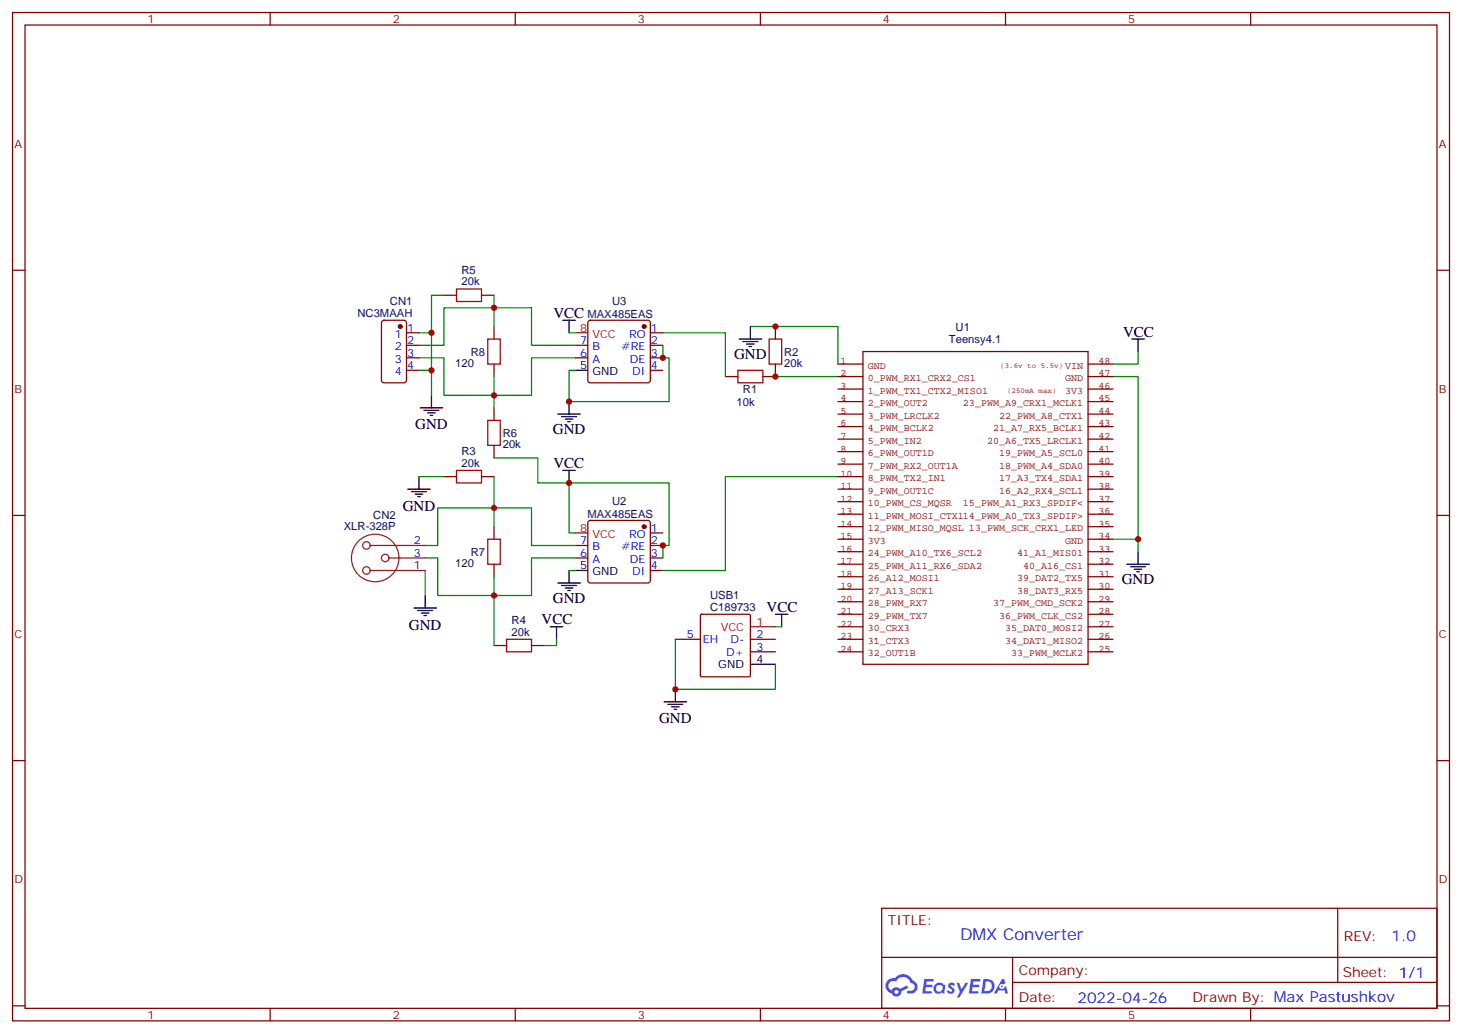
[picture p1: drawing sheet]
<svg xmlns="http://www.w3.org/2000/svg" width="412mm" height="292mm" viewBox="0 0 412 292" stroke-linecap="round" stroke-linejoin="round" font-family="sans-serif">
<g fill="none" stroke="#870000" stroke-width=".35">
<path d="M3.5 3.5h405.4v284.4h-405.4zM7.1 7.1h398.2v277.2h-398.2zM76.2 3.5v3.6M145.3 3.5v3.6M214.5 3.5v3.6M283.6 3.5v3.6M352.8 3.5v3.6M3.5 76.2h3.6M405.3 76.2h3.6M3.5 145.3h3.6M405.3 145.3h3.6M3.5 214.5h3.6"/>
<path d="M405.3 214.5h3.6M248.7 256.1h156.6v28.2h-156.6zM377.3 256.1v20.9M248.7 270h156.5M285.6 277h119.6M285.6 270v14.1M3.5 283.6h3.6M76.2 284.3v3.6M145.3 284.3v3.6M214.5 284.3v3.6M283.6 284.3v3.6M352.8 284.3v3.6"/>
<path d="M405.3 283.6h3.6"/>
</g>
<g fill="#5487ff">
<path d="M267.7 277.3a1.22 1.22 0 0 1 1.7 .3l-.4 .5a.47 .47 0 0 0-.3-.4 .47 .47 0 0 0-.5 .2v.2a1.23 1.23 0 0 1 .8 1.9 1.44 1.44 0 0 1-2-.3l.5-.5 .7 .4a.29 .29 0 0 0 .3-.3 .29 .29 0 0 0-.2-.3 1.04 1.04 0 0 1-.6-1.7z"/>
<path d="M260.7 276h2.4l.3 .2-.2 .5-1.8 .1-.1 .8h1.5l.3 .4-.3 .4h-1.6l-.2 1.1h1.7l.2 .3-.2 .3-2.6 .1z"/>
<path d="M273.8 276h2.4l.3 .2-.1 .5-1.8 .1-.2 .8h1.6l.3 .4-.4 .4h-1.6l-.1 1.1h1.7l.2 .3-.2 .3-2.6 .1z"/>
<path d="M282.6 276.1h.7l.3 1.2-.6 .3a.69 .69 0 0 0-1 .3 .69 .69 0 0 0 .4 1 .69 .69 0 0 0 .9-.7l.5-.2 .6 2.2h-.8l-.2-.9h-1.8l-.5 .9h-.8z"/>
<path d="M269.8 277.1h.8l.6 1.8 1.1-1.8h.9l-2.6 4.2h-.8l.9-1.5z"/>
<path d="M277.4 276.1l-.6 4.1h1.3a2.11 2.11 0 0 0 2.5-2.1 2.11 2.11 0 0 0-2.5-2zM278.1 276.8a1.39 1.39 0 0 1 1.7 1.4 1.39 1.39 0 0 1-1.8 1.3h-.3z"/>
<path d="M263.7 277.7a1.54 1.54 0 0 0-.1 2.1 1.54 1.54 0 0 0 2.2 .2l.6 .2 .3-2.3-.2-.2-.4-.1a1.49 1.49 0 0 0-2.4 .1zM264 278.7a.94 .94 0 0 1 1.8 0 .94 .94 0 0 1-1.8 0z"/>
<path d="M250.4 276.4a2.18 2.18 0 0 0 1.1 3.7 1.44 1.44 0 0 0 1.6 1 1.44 1.44 0 0 0 1.2-1.5l2-1-.5-.8-1.9 1a1.47 1.47 0 0 0-2.4 .4 1.39 1.39 0 0 1-.7-1.9 1.39 1.39 0 0 1 2-.5 2.12 2.12 0 0 1 2.2-1.3 2.12 2.12 0 0 1 1.9 1.7 1.14 1.14 0 0 1 1.1 1.4 1.14 1.14 0 0 1-1.7 .8 .43 .43 0 0 0-.5 .3 .43 .43 0 0 0 .4 .5 1.98 1.98 0 0 0 2.5-1.2 1.98 1.98 0 0 0-1.2-2.5 3.1 3.1 0 0 0-5.3-.7l-.9 .1zM252.3 279.7a.55 .55 0 0 1 1.1 0 .55 .55 0 0 1-1.1 0z"/>
<circle cx="282.6" cy="278.1" r=".26"/>
</g>
<g fill="none" stroke="#870000" stroke-width=".35">
<path d="M107.8 90.5l.5-.2h5.6l.7 .4 .1 16.5-.5 .7-5.9 .1-.6-.5-.1-16.5zM114.7 93.8h3.5M114.7 97.4h3.5M125.2 83.3h3.6M135.8 83.3h3.5M139.3 92.1v3.5M162.3 97.4h3.5M166 90.5l.5-.2h16.2l.5 .2 .2 .5v16.2l-.2 .5-.5 .3h-16.2l-.5-.3-.2-.5v-16.2zM183.4 93.8h3.6M183.4 97.4h3.6M218.7 92.1v3.5M114.7 100.9h3.5"/>
<path d="M114.7 104.4h3.5M139.3 102.7v3.5M139.3 115v3.5M162.3 100.9h3.5M183.4 100.9h3.6M183.4 104.4h3.6M204.6 106.2h3.5M218.7 102.7v3.5h-3.5M125.2 134.4h3.6M135.8 134.4h3.5M139.3 125.6v3.5M139.3 148.5v3.5"/>
<path d="M139.3 159.1v3.5M162.3 153.8h3.5M162.3 157.3h3.5M166 147l.5-.2h16.2l.5 .2 .2 .5v16.2l-.2 .5-.5 .2h-16.2l-.5-.2-.2-.5v-16.2zM183.4 150.3h3.6M183.4 153.8h3.6M183.4 157.3h3.6M183.4 160.9h3.6M197.6 173.4l.3-.2h13.4l.3 .2 .1 17.1-.2 .3-13.6 .1-.3-.2zM139.3 182h3.6M149.9 182h3.6M190.5 180.3h7.1"/>
<path d="M211.7 180.3h7M211.7 183.8h7"/>
</g>
<g fill="#870000" stroke="#870000" stroke-width=".35">
<circle cx="181.7" cy="148.5" r=".53"/>
<circle cx="181.7" cy="92.1" r=".53"/>
<circle cx="112.9" cy="92.1" r=".53"/>
</g>
<g fill="none" stroke="#000" stroke-width=".35">
<path d="M158.7 90.3h3.6M160.5 90.3v3.5M208.5 95.6h6.3M209.5 96.3h4.3M210.6 97h2.1M211.3 97.7h.7M211.7 92.1v3.5M319.3 95.6h3.5M321 95.6v3.5M118.5 115h6.4M119.6 115.7h4.2M120.6 116.4h2.2"/>
<path d="M121.4 117.1h.7M121.7 111.5v3.5M157.3 116.8h6.4M158.4 117.5h4.2M159.5 118.2h2.1M160.2 118.9h.7M160.5 113.2v3.6M162.3 104.4h3.5M115 137.9h6.4M116.1 138.6h4.2M117.1 139.3h2.1M118.2 134.4v3.5"/>
<path d="M158.7 132.6h3.6M160.5 132.6v3.6M117.8 140.1h.7M317.9 159.1h6.3M318.9 159.8h4.2M321 155.6v3.5M116.8 171.4h6.3M117.8 172.2h4.3M118.9 172.9h2.1M119.6 173.6h.7M119.9 167.9v3.5M155.2 176.7h3.5"/>
<path d="M157 176.7v3.6M157.3 164.4h6.4M158.4 165.1h4.2M159.5 165.8h2.1M160.2 166.5h.7M160.5 160.9v3.5M162.3 160.9h3.5M218.7 173.2h3.5M220.5 173.2v3.5M320 160.5h2.1M320.7 161.2h.7M187.3 197.9h6.4"/>
<path d="M188.4 198.6h4.2M189.4 199.3h2.2M190.5 194.4v3.5M211.7 187.3h7M190.1 200h.8"/>
</g>
<path d="M162.3 93.8h3.5M162.3 150.3h3.5M211.7 176.7h7" fill="none" stroke="#f00" stroke-width=".35"/>
<g fill="none" stroke="#008700" stroke-width=".35">
<path d="M118.2 93.8h3.5v10.6h-3.5M125.2 83.3h-3.5v10.5M139.3 92.1v-5.3h10.6v10.6h12.4M139.3 83.3v3.5h-14.1v10.6h-7M160.5 93.8h1.8M187 97.4v3.5h1.7v12.3h-28.2v-8.8h1.8M187 93.8h17.6v12.4M211.7 92.1h24.7v10.6M321 99.1v3.6h-7M118.2 100.9h7v10.6h14.1v3.5M121.7 104.4v7.1M162.3 100.9h-12.4v10.6h-10.6v-5.3"/>
<path d="M218.7 106.2h17.7M314 106.2h7v49.4M118.2 134.4h7M139.3 134.4v8.8h-15.8v10.6h-3.6M139.3 129.1h12.4v7.1h8.8M160.5 136.2h28.2v17.6h-1.7v3.5M160.5 136.2v14.1h1.8M236.4 134.4h-31.8v26.5h-17.6M119.9 157.3h3.6v10.6h15.8v14.1M139.3 148.5v-5.3h10.6v10.6h12.4M162.3 157.3h-12.4v10.6h-10.6v-5.3M314 152h7"/>
<path d="M119.9 160.9v7M160.5 160.9h1.8M218.7 176.7h1.8M157 180.3v1.7h-3.5M190.5 180.3v14.1h28.2v-7.1"/>
</g>
<path d="M128.8 81.5h7v3.5h-7zM137.6 95.6h3.5v7.1h-3.5zM217 95.6h3.5v7.1h-3.5zM137.6 118.5h3.5v7.1h-3.5zM208.1 104.4h7.1v3.6h-7.1zM128.8 132.6h7v3.6h-7zM137.6 152h3.5v7.1h-3.5zM142.9 180.3h7v3.5h-7z" fill="none" stroke="#a10000" stroke-width=".35"/>
<g fill="none" stroke="#8c2424" stroke-width=".35">
<path d="M104.4 153.8h15.5M109.7 157.3h10.2M104.4 160.9h15.5"/>
<circle cx="103.4" cy="153.8" r="1.06"/>
<circle cx="105.8" cy="157.3" r="6.7"/>
<circle cx="108.7" cy="157.3" r="1.06"/>
<circle cx="103.4" cy="160.9" r="1.06"/>
</g>
<g fill="none" stroke="#850000" stroke-width=".35">
<path d="M243.4 99.1h63.5v88.2h-63.5zM236.4 116.8h7M236.4 113.2h7M236.4 109.7h7M236.4 106.2h7M236.4 102.7h7M306.9 116.8h7.1M306.9 113.2h7.1M306.9 109.7h7.1M306.9 106.2h7.1M306.9 102.7h7.1M236.4 134.4h7"/>
<path d="M236.4 137.9h7M236.4 130.9h7M236.4 127.4h7M236.4 123.8h7M236.4 120.3h7M306.9 134.4h7.1M306.9 137.9h7.1M306.9 130.9h7.1M306.9 127.4h7.1M306.9 123.8h7.1M306.9 120.3h7.1M236.4 141.5h7"/>
<path d="M236.4 145h7M236.4 148.5h7M236.4 152h7M236.4 155.6h7M236.4 159.1h7M306.9 141.5h7.1M306.9 145h7.1M306.9 148.5h7.1M306.9 152h7.1M306.9 155.6h7.1M306.9 159.1h7.1M236.4 162.6h7"/>
<path d="M236.4 166.2h7M236.4 169.7h7M236.4 173.2h7M236.4 176.7h7M306.9 162.6h7.1M306.9 166.2h7.1M306.9 169.7h7.1M306.9 173.2h7.1M306.9 176.7h7.1M236.4 180.3h7M236.4 183.8h7M246.9 180.3h.1"/>
<path d="M306.9 180.3h7.1M306.9 183.8h7.1"/>
</g>
<g fill="#c00">
<circle cx="160.5" cy="136.2" r=".88"/>
<circle cx="187" cy="153.8" r=".88"/>
<circle cx="160.5" cy="113.2" r=".88"/>
<circle cx="187" cy="100.9" r=".88"/>
<circle cx="321" cy="152" r=".88"/>
<circle cx="218.7" cy="92.1" r=".88"/>
<circle cx="218.7" cy="106.2" r=".88"/>
<circle cx="121.7" cy="104.4" r=".88"/>
<circle cx="139.3" cy="167.9" r=".88"/>
<circle cx="139.3" cy="143.2" r=".88"/>
<circle cx="190.5" cy="194.4" r=".88"/>
<circle cx="139.3" cy="86.8" r=".88"/>
<circle cx="139.3" cy="111.5" r=".88"/>
<circle cx="121.7" cy="93.8" r=".88"/>
</g>
<text font-size="4.6" fill="#00f" x="270.8" y="265.1">DMX Converter</text>
<g font-size="4.2">
<text x="156.1" y="89.6">VCC</text>
<text x="316.8" y="94.9">VCC</text>
<text x="207.1" y="101.2">GND</text>
<text x="117.1" y="121.1">GND</text>
<text x="156" y="122.4">GND</text>
<text x="156.1" y="131.9">VCC</text>
<text x="113.6" y="144">GND</text>
<text x="316.4" y="164.7">GND</text>
<text x="156" y="170">GND</text>
<text x="216.3" y="172.5">VCC</text>
<text x="115.4" y="177.5">GND</text>
<text x="152.8" y="176">VCC</text>
<text x="185.9" y="204">GND</text>
</g>
<g font-size="4.2" fill="#00f">
<text x="392.5" y="265.4">1.0</text>
<text x="304" y="282.7">2022-04-26</text>
</g>
<g font-size="3.9" fill="#800">
<text x="250.5" y="260.7">TITLE:</text>
<text x="379.1" y="265.4">REV:</text>
<text x="287.4" y="274.9">Company:</text>
<text x="378.7" y="275.5">Sheet: 1/1</text>
<text x="287.4" y="282.6">Date:</text>
<text x="336.4" y="282.7">Drawn By: Max Pastushkov</text>
</g>
<g font-size="3.2" fill="#800">
<text x="41.6" y="6.5">1</text>
<text x="110.8" y="6.5">2</text>
<text x="179.9" y="6.5">3</text>
<text x="249.1" y="6.5">4</text>
<text x="318.2" y="6.5">5</text>
<text x="4.1" y="41.6">A</text>
<text x="405.9" y="41.6">A</text>
<text x="4.1" y="110.8">B</text>
<text x="405.9" y="110.8">B</text>
<text x="4.1" y="179.9">C</text>
<text x="405.9" y="179.9">C</text>
<text x="4.1" y="249.1">D</text>
<text x="405.9" y="249.1">D</text>
<text x="41.6" y="287.3">1</text>
<text x="110.8" y="287.3">2</text>
<text x="179.9" y="287.3">3</text>
<text x="249.1" y="287.3">4</text>
<text x="318.2" y="287.3">5</text>
</g>
<g font-size="3.2" fill="#000080">
<text x="130.2" y="77.3">R5</text>
<text x="130.2" y="80.4">20k</text>
<text x="100.8" y="89.3">NC3MAAH</text>
<text x="110" y="86">CN1</text>
<text x="165.7" y="89.7">MAX485EAS</text>
<text x="172.7" y="86.1">U3</text>
<text x="269.5" y="93.2">U1</text>
<text x="132.8" y="100.3">R8</text>
<text x="221.2" y="100.3">R2</text>
<text x="267.7" y="96.7">Teensy4.1</text>
<text x="128.4" y="103.5">120</text>
<text x="221.2" y="103.4">20k</text>
<text x="209.6" y="110.9">R1</text>
<text x="207.8" y="114.4">10k</text>
<text x="141.8" y="123.2">R6</text>
<text x="130.2" y="131.6">20k</text>
<text x="130.2" y="128.4">R3</text>
<text x="141.8" y="126.4">20k</text>
<text x="172.7" y="142.5">U2</text>
<text x="97" y="149.5">XLR-328P</text>
<text x="105.3" y="146.4">CN2</text>
<text x="165.7" y="146.1">MAX485EAS</text>
<text x="128.4" y="159.9">120</text>
<text x="132.8" y="156.7">R7</text>
<text x="200.3" y="172.2">C189733</text>
<text x="200.3" y="168.9">USB1</text>
<text x="144.3" y="179.2">20k</text>
<text x="144.3" y="176.1">R4</text>
</g>
<g font-size="3.2" fill="#00f">
<text x="111.3" y="95.2">1</text>
<text x="114.8" y="93.5">1</text>
<text x="177.4" y="95.2">RO</text>
<text x="183.6" y="93.5">1</text>
<text x="111.3" y="98.8">2</text>
<text x="114.8" y="97">2</text>
<text x="114.8" y="100.5">3</text>
<text x="163.6" y="100.5">6</text>
<text x="163.6" y="97">7</text>
<text x="167.1" y="98.8">B</text>
<text x="175.3" y="98.8">#RE</text>
<text x="183.6" y="97">2</text>
<text x="183.6" y="100.5">3</text>
<text x="111.3" y="102.3">3</text>
<text x="111.3" y="105.8">4</text>
<text x="114.8" y="104.1">4</text>
<text x="167.1" y="102.3">A</text>
<text x="177.7" y="102.3">DE</text>
<text x="178.4" y="105.8">DI</text>
<text x="183.6" y="104.1">4</text>
<text x="183.6" y="149.9">1</text>
<text x="116.8" y="153.5">2</text>
<text x="163.6" y="153.5">7</text>
<text x="167.1" y="155.2">B</text>
<text x="175.3" y="155.2">#RE</text>
<text x="177.4" y="151.7">RO</text>
<text x="183.6" y="153.5">2</text>
<text x="116.8" y="160.5">1</text>
<text x="116.8" y="157">3</text>
<text x="163.6" y="157">6</text>
<text x="167.1" y="158.8">A</text>
<text x="177.7" y="158.8">DE</text>
<text x="183.6" y="157">3</text>
<text x="183.6" y="160.5">4</text>
<text x="178.4" y="162.3">DI</text>
<text x="193.8" y="179.9">5</text>
<text x="213.4" y="179.9">2</text>
<text x="198.3" y="181.3">EH</text>
<text x="204.9" y="184.9">D+</text>
<text x="206" y="181.3">D-</text>
<text x="213.4" y="183.4">3</text>
</g>
<g font-size="3.2" fill="#f00">
<text x="163.6" y="93.5">8</text>
<text x="167.1" y="95.2">VCC</text>
<text x="163.6" y="149.9">8</text>
<text x="167.1" y="151.7">VCC</text>
<text x="203.3" y="177.8">VCC</text>
<text x="213.4" y="176.4">1</text>
</g>
<g font-size="3.2">
<text x="163.6" y="104.1">5</text>
<text x="167.1" y="105.8">GND</text>
<text x="163.6" y="160.5">5</text>
<text x="167.1" y="162.3">GND</text>
<text x="202.6" y="188.4">GND</text>
<text x="213.4" y="187">4</text>
</g>
<g font-size="2.8" fill="#840000">
<text x="237.1" y="102.6">1</text>
<text x="237.1" y="106.2">2</text>
<text x="244.8" y="104">GND</text>
<text x="244.8" y="107.5">0_PWM_RX1_CRX2_CS1</text>
<text x="300.4" y="107.5">GND</text>
<text x="300.4" y="104">VIN</text>
<text x="309.9" y="106.2">47</text>
<text x="309.9" y="102.6">48</text>
<text x="237.1" y="109.7">3</text>
<text x="237.1" y="113.2">4</text>
<text x="244.8" y="111">1_PWM_TX1_CTX2_MISO1</text>
<text x="300.4" y="111">3V3</text>
<text x="309.9" y="113.2">45</text>
<text x="309.9" y="109.7">46</text>
<text x="237.1" y="116.7">5</text>
<text x="244.8" y="118.1">3_PWM_LRCLK2</text>
<text x="244.8" y="114.6">2_PWM_OUT2</text>
<text x="271.6" y="114.6">23_PWM_A9_CRX1_MCLK1</text>
<text x="281.8" y="118.1">22_PWM_A8_CTX1</text>
<text x="309.9" y="116.7">44</text>
<text x="237.1" y="120.3">6</text>
<text x="237.1" y="123.8">7</text>
<text x="244.8" y="121.6">4_PWM_BCLK2</text>
<text x="244.8" y="125.1">5_PWM_IN2</text>
<text x="278.4" y="125.1">20_A6_TX5_LRCLK1</text>
<text x="280.1" y="121.6">21_A7_RX5_BCLK1</text>
<text x="309.9" y="123.8">42</text>
<text x="309.9" y="120.3">43</text>
<text x="237.1" y="127.3">8</text>
<text x="237.1" y="130.8">9</text>
<text x="244.8" y="128.7">6_PWM_OUT1D</text>
<text x="281.8" y="128.7">19_PWM_A5_SCL0</text>
<text x="309.9" y="130.8">40</text>
<text x="309.9" y="127.3">41</text>
<text x="237.1" y="134.4">10</text>
<text x="237.1" y="137.9">11</text>
<text x="244.8" y="135.7">8_PWM_TX2_IN1</text>
<text x="244.8" y="132.2">7_PWM_RX2_OUT1A</text>
<text x="281.8" y="135.7">17_A3_TX4_SDA1</text>
<text x="281.8" y="132.2">18_PWM_A4_SDA0</text>
<text x="309.9" y="137.9">38</text>
<text x="309.9" y="134.4">39</text>
<text x="237.1" y="141.4">12</text>
<text x="244.8" y="139.3">9_PWM_OUT1C</text>
<text x="244.8" y="142.8">10_PWM_CS_MQSR</text>
<text x="271.6" y="142.8">15_PWM_A1_RX3_SPDIF&lt;</text>
<text x="281.8" y="139.3">16_A2_RX4_SCL1</text>
<text x="309.9" y="141.4">37</text>
<text x="237.1" y="145">13</text>
<text x="237.1" y="148.5">14</text>
<text x="244.8" y="146.3">11_PWM_MOSI_CTX114_PWM_A0_TX3_SPDIF&gt;</text>
<text x="244.8" y="149.8">12_PWM_MISO_MQSL 13_PWM_SCK_CRX1_LED</text>
<text x="309.9" y="148.5">35</text>
<text x="309.9" y="145">36</text>
<text x="237.1" y="152">15</text>
<text x="237.1" y="155.5">16</text>
<text x="244.8" y="153.4">3V3</text>
<text x="300.4" y="153.4">GND</text>
<text x="309.9" y="155.5">33</text>
<text x="309.9" y="152">34</text>
<text x="237.1" y="159.1">17</text>
<text x="244.8" y="156.9">24_PWM_A10_TX6_SCL2</text>
<text x="244.8" y="160.4">25_PWM_A11_RX6_SDA2</text>
<text x="286.9" y="156.9">41_A1_MIS01</text>
<text x="288.6" y="160.4">40_A16_CS1</text>
<text x="309.9" y="159.1">32</text>
<text x="237.1" y="162.6">18</text>
<text x="237.1" y="166.1">19</text>
<text x="244.8" y="164">26_A12_MOSI1</text>
<text x="244.8" y="167.5">27_A13_SCK1</text>
<text x="286.9" y="167.5">38_DAT3_RX5</text>
<text x="286.9" y="164">39_DAT2_TX5</text>
<text x="309.9" y="166.1">30</text>
<text x="309.9" y="162.6">31</text>
<text x="237.1" y="169.7">20</text>
<text x="237.1" y="173.2">21</text>
<text x="244.8" y="171">28_PWM_RX7</text>
<text x="280.1" y="171">37_PWM_CMD_SCK2</text>
<text x="309.9" y="173.2">28</text>
<text x="309.9" y="169.7">29</text>
<text x="237.1" y="176.7">22</text>
<text x="244.8" y="174.5">29_PWM_TX7</text>
<text x="244.8" y="178.1">30_CRX3</text>
<text x="281.8" y="174.5">36_PWM_CLK_CS2</text>
<text x="283.5" y="178.1">35_DAT0_MOSI2</text>
<text x="309.9" y="176.7">27</text>
<text x="237.1" y="180.2">23</text>
<text x="237.1" y="183.8">24</text>
<text x="244.8" y="181.6">31_CTX3</text>
<text x="244.8" y="185.1">32_OUT1B</text>
<text x="283.5" y="181.6">34_DAT1_MISO2</text>
<text x="285.2" y="185.1">33_PWM_MCLK2</text>
<text x="309.9" y="183.8">25</text>
<text x="309.9" y="180.2">26</text>
</g>
<g font-size="2.1" fill="#840000">
<text x="282.2" y="103.7">(3.6v to 5.5v)</text>
<text x="284.1" y="110.8">(250mA max)</text>
</g>
</svg>
